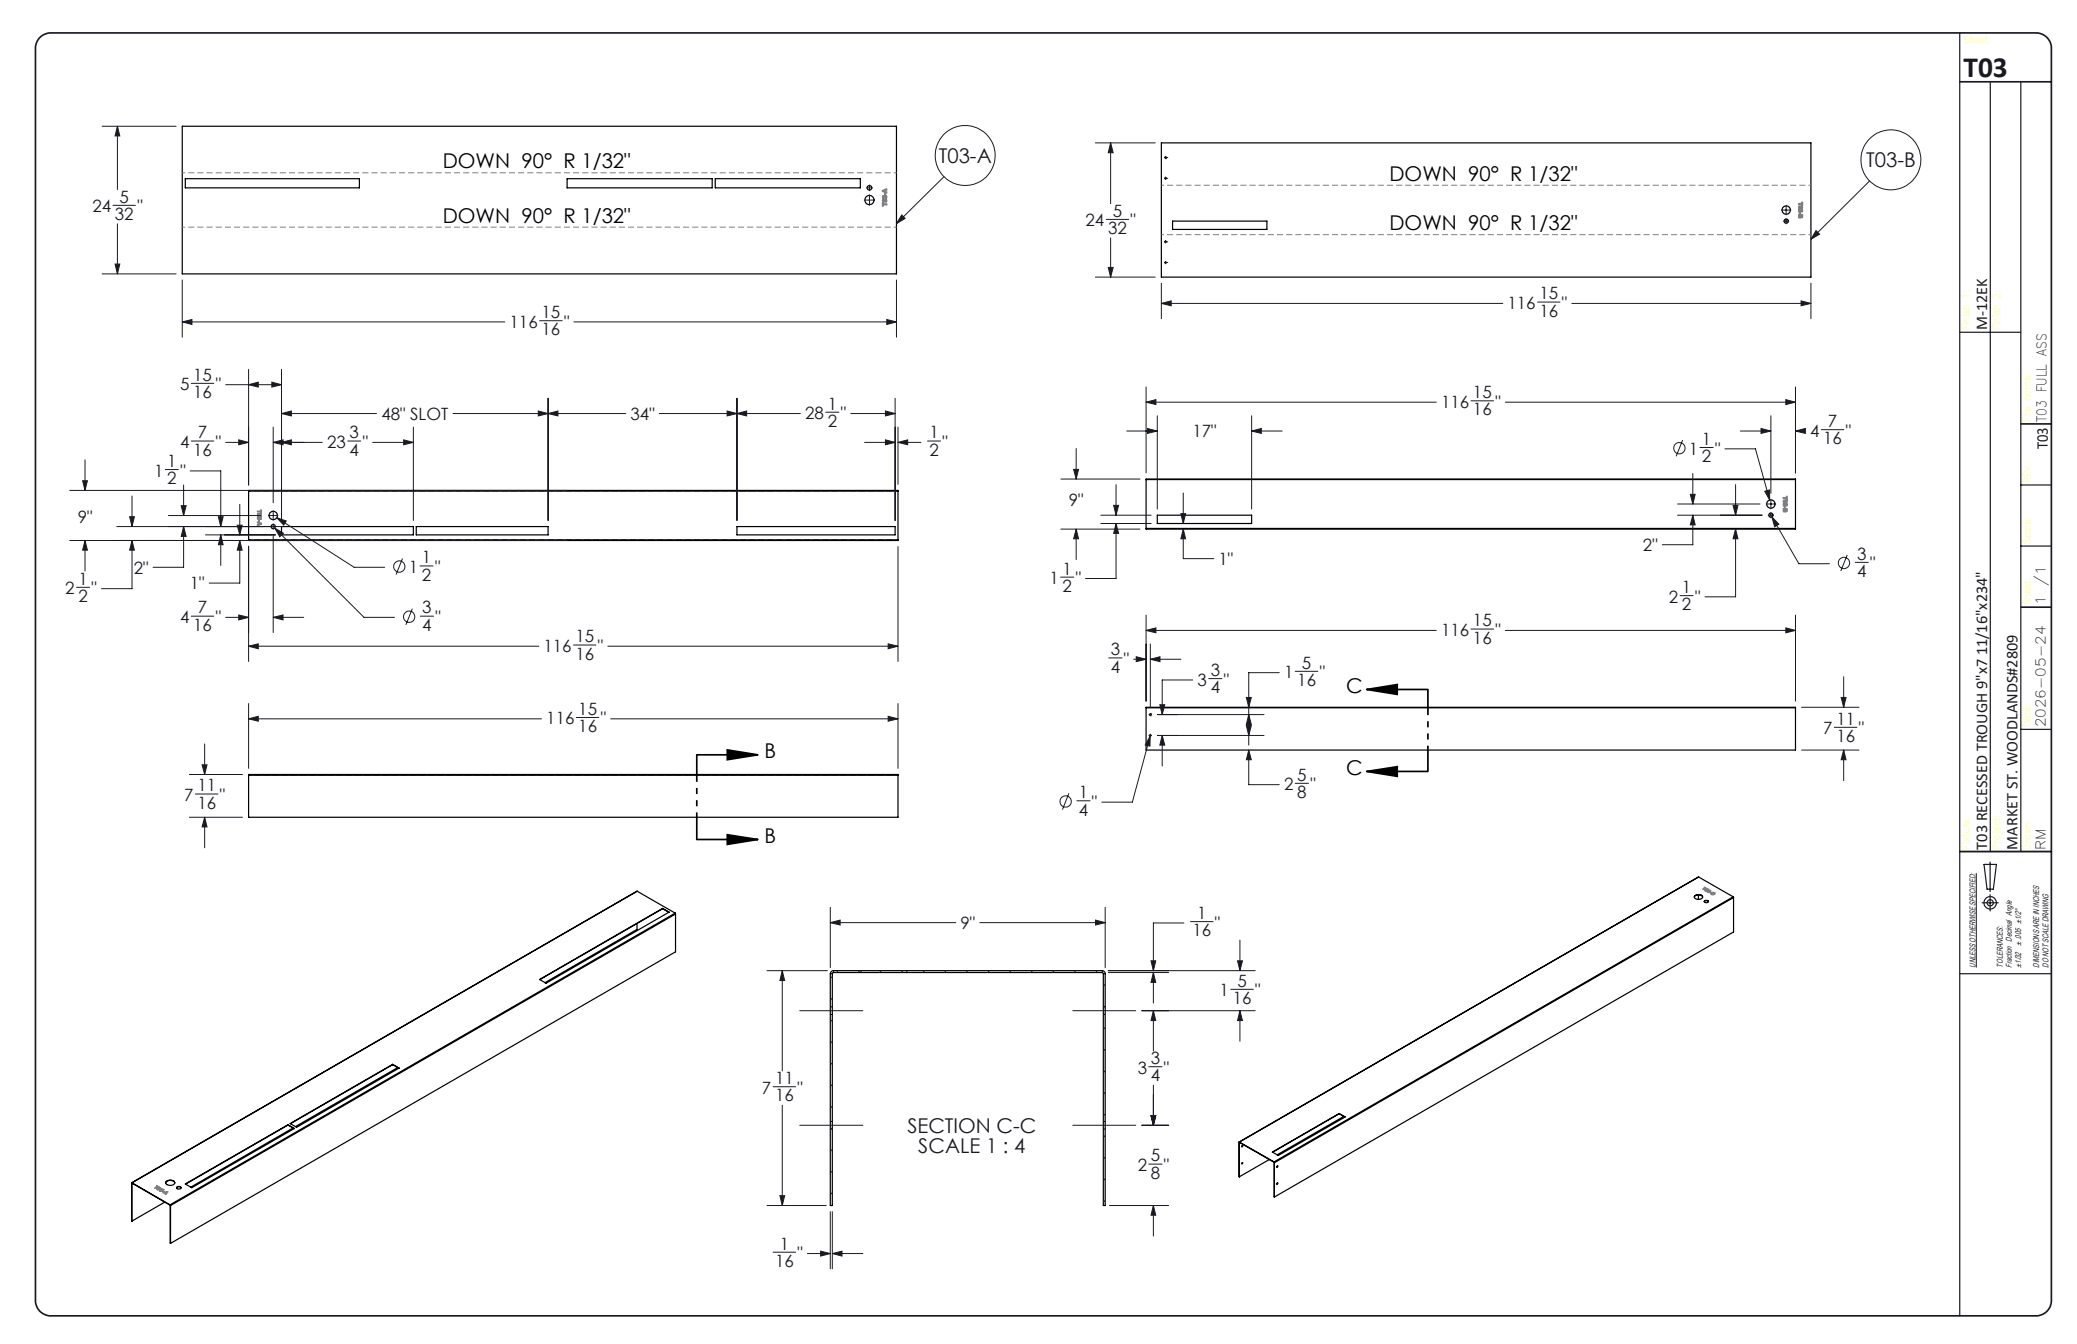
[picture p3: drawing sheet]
<svg xmlns="http://www.w3.org/2000/svg" width="432mm" height="279mm" viewBox="0 0 432 279" stroke-linecap="round" stroke-linejoin="round" font-family="sans-serif">
<g fill="none" stroke="#191924" stroke-width=".21">
<path d="M21.2 26.2h15.4M24.4 26.2l.5 2.1h-1zM24.4 26.2v13.2M180.2 39.1h.3M180.6 39.1h.3M180.8 38.5v.3M180.8 38.9v.3M180.8 39.3v.4M181 39.1h.4M196.3 36.7l-9.9 9.8M227.7 29.7h12.5M230.9 29.7l.5 2.1h-1z"/>
<path d="M230.9 29.7v12.6M242.1 32.7h.1M242.1 37.1h.1M242.2 32.7h.2M242.2 37.1h.2M242.3 33h.1M242.3 32.5h.1M242.3 32.6v.2M242.3 36.8h.1M242.3 37v.2M242.3 37.3h.1M242.6 32.7h.1"/>
<path d="M242.6 37.1h.1M388.7 37.6l-12.2 12.1M21.2 56.9h15.4M23.5 42.7h4.7M23.9 54.9h1l-.5 2zM24.4 46.5v10.4M37.9 58.2v11.9M179.7 41.6h.8M180.6 41.6h.3M180.8 40.5v.8M180.8 41.5v.2M180.8 41.8v.9"/>
<path d="M181 41.6h.8M186.4 58.2v11.9M187.5 44.7l.7 .7-1.8 1.1zM227.7 57.6h12.5M230 45.6h4.7M230.4 55.6h1l-.5 2zM230.9 49.5v8.1M241.4 58.9v7.4M242.1 54.6h.1M242.1 50.3h.1M242.2 54.6h.2M242.2 50.3h.2"/>
<path d="M242.3 50h.1M242.3 50.1v.3M242.3 50.5h.1M242.3 54.3v.1M242.3 54.5v.2M242.3 54.8v.1M242.6 54.6h.1M242.6 50.3h.1M370.3 43.7h.8M370.8 46h.3M371.2 46h.3M371.2 43.7h.3"/>
<path d="M371.3 42.7v.7M371.3 43.5v.3M371.3 43.9v.8M371.3 45.4v.4M371.3 45.9v.2M371.3 46.2v.3M371.6 46h.3M371.6 43.7h.7M376.5 58.9v7.4M377.5 47.9l.8 .8-1.8 1zM37.9 66.9l2-.5v1.1zM37.9 66.9h67.1"/>
<path d="M39.8 79.7h4.6M46.9 80h11.6M51.7 80l2-.6v1.1zM51.7 76.8v24M56.5 79.4l2 .6-2 .5zM58.5 76.8v31.4M112.2 66.7h4.7M119.3 66.9h67.1M184.4 66.4l2 .5-2 .6zM241.4 63.1l2.1-.6v1.1zM241.4 63.1h71M319.7 62.8h4.6"/>
<path d="M326.8 63.1h49.7M374.4 62.5l2.1 .6-2.1 .5zM17.2 99.9h1l-.5 2.1zM17.7 95.6v6.4M34.4 97.6h2.7M39.5 97.9h6.4v11.6M39.8 91.7h4.6M46.9 92h4.8M49.6 91.4l2.1 .6-2.1 .5zM56.8 92l2-.6v1.1zM56.8 92h10.2M56.8 88.8v15.7"/>
<path d="M58.5 92l2.1-.6v1.1zM58.5 86l2.1-.6v1.1zM58.5 86h19.8M72.3 91.7h2.7M77.5 92h8.4M83.9 91.4l2 .6-2 .5zM85.9 88.8v19.4M94.2 86h35.9M111.9 85.4l2 .6-2 .5zM113.9 86l2.1-.6v1.1zM113.9 82.8v25.4M137.1 86h29.3"/>
<path d="M151.2 85.4l2 .6-2 .5zM153.2 86l2-.6v1.1zM153.2 82.8v25.4M171.7 85.7h2.7M176.9 86h9.2M179.7 92h6.4M184.1 85.4l2 .6-2 .5zM184.1 91.4l2 .6-2 .5zM186.1 82.8v25.4M186.7 92l2-.6v1.1zM186.7 88.8v11.9M186.7 92h4.8"/>
<path d="M192.8 91.7h2.7M220.6 99.6h16.4M223.2 97.6h1l-.5 2zM223.7 93.2v6.4M234.2 89.6h6.4M238.3 83.6l2-.5v1zM238.3 80.4v17.9M238.3 83.6h60.3M238.5 89.1l2.1 .5-2.1 .5zM240.6 86.4v19.4M260.2 89.6l2-.5v1zM260.2 86.4v19.4"/>
<path d="M260.2 89.6h6.4M305.8 83.3h4.7M312.9 83.6h60.4M349.8 91.5l-1.3 3.4M351.9 98.4v6.4M353.4 93h2.8M358.6 93.3h6.3l3 10.7M361.8 89.6h6.4M366.1 89.1l2.1 .5-2.1 .5zM368.2 86.4v16.2M371.3 83.1l2 .5-2 .5zM373.3 89.6l2-.5v1z"/>
<path d="M373.3 80.4v17.9M373.3 89.6h2M378.6 89.3h4.7M14.5 102h103.4M14.5 112.4h103.4M17.7 112.4l.5 2h-1zM17.7 112.4v6.3M24.3 109.5h34.5M27 107.4h.9l-.5 2.1zM27.4 112.4l.5 2h-.9zM27.4 112.4v10h-6.3M27.4 103.1v6.4"/>
<path d="M35 107.2h19.2M37.7 105.1h1l-.5 2.1zM38.2 109.5l.5 2h-1zM38.2 109.5v8.4h-6.4M38.2 100.8v6.4M42.7 111.2h14.6M45.4 107.4h1l-.5 2.1zM45.9 111.2l.5 2h-1zM45.9 111.2v6.3M49.3 109.2h1l-.5 2zM49.8 112.4l.5 2h-1zM49.8 112.4v8.8h-6.3"/>
<path d="M49.8 104.8v6.4M51.7 113.5v24M55.8 107.2h.8M56.7 107.2h.2M56.8 106.2v.7M56.8 107v.3M56.8 107.4v.7M56.8 108.9v.3M56.8 109.4v.2M56.8 109.7v.3M56.8 111.5v20M57 107.2h.8"/>
<path d="M57.1 109.8l1.8 1-.7 .8zM57.1 109.8l18.6 18.5h6.3M57.5 107.6l2 .7-.5 .8zM57.5 107.6l16.1 10.3h6.4M83.7 116.1l-1.4 3.4M87.3 117.7h2.7M186.7 113.6v23.9M220.5 120h2.7M220.6 110h16.4M223.7 110l.5 2h-1zM223.7 110v6.3M228.8 108.8h10.5"/>
<path d="M228.8 107.1h10.5M231.5 105.1h1.1l-.6 2zM232 108.8l.6 2.1h-1.1zM232 108.8v11.5h-6.3M232 100.8v6.3M245.5 106.8h1l-.5 2zM246 110l.5 2h-1zM246 110v6.1h6.3M246 102.5v6.3M348.8 107.1h17.5M348.8 104.8h17.1M351.4 102.8h1l-.5 2z"/>
<path d="M351.9 107.1l.5 2h-1zM351.9 107.1v6.1h-6.3M360.3 105.1h1l-.5 2zM360.8 110l.5 2h-1zM360.8 110v14.1h-6.3M360.8 100.8v6.3M366.9 102.1l1-.3v2.2zM367.2 104.8h.7M367.6 107.1h.3M368.1 107.1h.2M368.1 104.8h.2M368.2 103.8v.8"/>
<path d="M368.2 104.7v.2M368.2 105v.8M368.2 106.5v.4M368.2 107v.2M368.2 107.3v.3M368.4 107.5l1.4 1.5-.9 .5zM368.4 107.1h.3M368.4 104.8h.7M368.4 107.5l5.6 9.7h6.3M384 115.4l-1.3 3.3M385.7 116.9h2.7M15.9 122.1h2.7"/>
<path d="M39.8 128.1h4.6M46.9 128.3h4.8M49.6 127.8l2.1 .5-2.1 .6zM51.7 134.3l2-.5v1.1zM51.7 134.3h60.3M56.8 128.3l2-.5v1.1zM56.8 128.3h6.3M85.7 126.5l-1.3 3.4M87.4 128.1h2.7M119.2 134.1h4.7M126.4 134.3h60.3M184.6 133.8l2.1 .5-2.1 .6z"/>
<path d="M230.5 136.8h2.8M235.7 137.1h2.6M236.2 136.5l2.1 .6-2.1 .4zM238.3 131.1l2-.6v1.1zM238.3 127.9v17.9M238.3 131.1h60.3M239.1 137.1l2.1-.6v1zM239.1 133.9v13.1M239.1 137.1h6.4M266 139.8h-6.4v15.1M269.3 139.6h4.7M305.8 130.8h4.7"/>
<path d="M312.9 131.1h60.4M349.3 123.8h2.7M371.3 130.5l2 .6-2 .5zM373.3 127.9v17.9M42 159h1l-.5 2zM42.5 154.7v6.3M51.7 149.4l2-.5v1zM51.7 146.3v13.4M51.7 149.4h60.9M119.8 149.2h4.7M127 149.4h59.7M184.6 148.9l2.1 .5-2.1 .5z"/>
<path d="M186.7 146.3v13.4M238.9 152.9h.1M238.9 148.6h.1M239 152.9h.3M239 148.6h.3M239.1 153v2.1l-1-.2zM239.1 153l-3.7 13.8h-6.3M239.1 148.3h.1M239.1 148.8h.1M239.1 148.4v.3M239.1 152.6h.1M239.1 152.8v.2"/>
<path d="M239.1 153.1h.1M239.4 152.9h.1M239.4 148.6h.1M240.7 152.9h22.1M240.7 148.6h22.1M241.1 146.5h1l-.5 2.1zM241.6 152.9l.5 2h-1zM241.6 152.9v6.3M248 141.4h-6.4v7.2M251.3 141.1h2.7M259.1 145h1l-.5 2zM259.1 150.8h1l-.5 2.1z"/>
<path d="M259.6 148.6l.5 2h-1zM259.6 155.9l.5 2h-1zM259.6 155.9v7.2h6.4M374.5 155.9h12M374.5 147h12M381.4 151.2h4.6M382.8 145h1l-.5 2zM383.3 155.9l.5 2h-1zM383.3 140.7v6.3M383.3 155.9v6.4M39.4 169.9h11M39.4 161h11"/>
<path d="M40.6 165.1h4.7M42.5 169.9l.5 2h-1zM42.5 169.9v6.3M222.2 164.9l-1.3 3.4M223.9 166.5h2.7M269.3 162.8h2.7M172.6 191.8l2.1-.5v1zM172.6 188.6v12.6M172.6 191.8h26.1M203.7 191.8h26.1M227.8 191.3l2 .5-2 .5zM229.8 188.6v12.6"/>
<path d="M239.3 199.7h1l-.5 2.1zM246.1 191.9h-6.3v9.9M247.5 191.6h4.7M257.3 199.7h1l-.5 2.1zM257.8 195.4v6.4M410.9 181.5v19.6M159.5 201.8h12.5M162.6 201.8l.5 2h-1zM162.6 201.8v20.8M166.3 210.1h13.1M173 203l-.4 .4M173 207.5l-.4 .4"/>
<path d="M173 212l-.4 .4M173 216.5l-.4 .4M174.3 201.8l-.4 .4M178.8 201.8l-.4 .4M183.2 201.8l-.4 .4M187.7 201.8l-.4 .4M192.2 201.8l-.4 .4M196.7 201.8l-.4 .4M201.2 201.8l-.4 .4M205.7 201.8l-.4 .4M210.2 201.8l-.4 .4M214.7 201.8l-.4 .4"/>
<path d="M219.2 201.8l-.4 .4M223 210.1h13.1M223.7 201.8l-.4 .4M228.1 201.8l-.3 .4M229.8 204.6l-.4 .4M229.8 209.1l-.4 .4M229.8 213.6l-.4 .4M229.8 218.1l-.4 .4M230.4 201.8h30.5M230.4 202.2h12.6M237.4 210.1h23.5M239.8 210.1l.5 2.1h-1z"/>
<path d="M239.8 202.2l.5 2h-1zM239.8 202.2v6.3M239.8 210.1v8.4M255.9 205.7h4.7M257.8 210.1l.5 2.1h-1zM257.8 210.1v6.4M160.7 225.9h4.7M162.6 229.8v20.8M166.3 233.9h13.1M173 221l-.4 .4M173 225.5l-.4 .4M173 230l-.4 .4"/>
<path d="M173 234.5l-.4 .3M173 238.9l-.4 .5M223 233.9h13.1M229.8 222.6l-.4 .4M229.8 227.1l-.4 .4M229.8 231.6l-.4 .4M229.8 236.1l-.4 .4M237.4 233.9h5.6M238.8 221.8h2.8M239.3 231.9h1l-.5 2zM239.8 225.6v8.3M159.5 250.6h12.3"/>
<path d="M162.1 248.6h1l-.5 2zM172.6 251.9v11.9M173 243.5l-.4 .3M173 247.9l-.4 .4M173 251.9v11.9M229.8 240.6l-.4 .3M229.8 245l-.4 .5M229.8 249.6l-.4 .3M230.6 250.6h12.4M238.8 242h2.8M239.8 250.6l.5 2h-1zM239.8 250.6v6.4"/>
<path d="M160.7 260.3h4.7M167.9 260.6h4.7M170.6 260.1l2 .5-2 .5zM173 260.6l2-.5v1zM173 260.6h6.4"/>
<circle cx="200.7" cy="32.3" r="6.2"/>
<circle cx="393.1" cy="33.2" r="6.2"/>
<circle cx="349.1" cy="93.2" r="1.18"/>
<circle cx="83" cy="117.8" r="1.18"/>
<circle cx="383.4" cy="117" r="1.17"/>
<circle cx="85.1" cy="128.2" r="1.18"/>
<circle cx="221.5" cy="166.6" r="1.18"/>
</g>
<g fill="none" stroke="#191924" stroke-width=".25">
<path d="M407.4 6.8v266.7M413.8 17v160M420.1 17v160M407.4 69.1h12.7M420.1 113.5h6.4M420.1 100.8h6.4M420.1 151.6h6.4M407.4 177h19.1M412.5 179.7h2.5l-.6 5.2h-1.3zM413.7 179.2v6.1M412.1 187.7h3.3M413.7 186v3.4"/>
<path d="M407.4 202.4h19.1"/>
<circle cx="413.7" cy="187.7" r=".66"/>
<circle cx="413.8" cy="187.7" r="1.29"/>
</g>
<path d="M8.2 7.9a3.3 3.3 0 0 1 2.3-1.1h412.8a3.2 3.2 0 0 1 3.2 3.2v260.4a3.2 3.2 0 0 1-3.2 3.1h-412.8a3.2 3.2 0 0 1-3.1-3.1v-260.4a3.2 3.2 0 0 1 .8-2.1zM407.4 17h19.1M420.1 88.1h6.4M420.1 126.2h6.4M407.4 177h19.1" fill="none" stroke="#191924" stroke-width=".35"/>
<path d="M51.7 102h135M51.7 112.3h135M51.7 161.1h135" fill="none" stroke="#000" stroke-width=".21" stroke-dasharray="1.3 .6" stroke-dashoffset=".8" stroke-linecap="butt"/>
<g fill="none" stroke="#000" stroke-width=".21" stroke-dasharray="1.3 .6" stroke-linecap="butt">
<path d="M56 161v.1M56.4 161v.1M57.2 161.1v-.1M57.7 161.1v-.1M58.5 161.1v-.1M86 161.1v-.1M86.5 161.1v-.1M114 161.1v-.1M153.2 161.1v-.1M186.1 161.1v-.1M172.6 210.9h.4M173 202.4h-.4"/>
<path d="M173 209.3h-.4M173.3 201.8v.4M179 202.2v-.4M188.5 202.2v-.4M229.2 202.2v-.4M229.4 210.9h.4M229.8 202.4h-.4M229.8 209.3h-.4M172.6 234.7h.4M173 233.1h-.4M229.4 234.7h.4M229.8 233.1h-.4"/>
</g>
<g fill="none" stroke="#000" stroke-width=".25">
<path d="M37.9 26.2h148.5v30.7h-148.5zM38.5 37.1h36.2v2h-36.2zM117.9 37.1h30.2v2h-30.2zM148.7 37.1h30.2v2h-30.2zM241.4 29.7h135.1v27.9h-135.1zM243.8 46h19.6v1.7h-19.6zM238.3 99.7v-.1h135v.1M238.3 99.7v10.2M238.3 99.7h135M373.3 99.7v10.2M51.7 102.1v-.1h135v.1M51.7 112.3v.1h135v-.1"/>
<path d="M51.7 102.1v10.2M51.7 102.1h135M51.7 112.3h135M58.5 109.5h27.4v1.7h-27.4zM86.5 109.5h27.4v1.7h-27.4zM153.2 109.5h32.9v1.7h-32.9zM186.7 102.1v10.2M238.3 109.9v.1h135v-.1M238.3 109.9h135M240.6 107.1h19.6v1.7h-19.6zM238.3 147.1v-.1h135v.1M238.3 147.1h135"/>
<path d="M238.3 147.1v8.8h135v-8.8M51.7 161.1v-.1h135v.1M51.7 161.1v8.8h135v-8.8M51.7 161.1h135M132.4 192v1.2l-19.1 11.1M132.5 185.3l-105.1 60.6M132.5 185.3l7.9 4.5M137.8 188.8v.1M137.8 188.9l-25.6 14.8M137.8 188.9l1.3 .8M140.4 189.8v.2M140.4 189.8l-105.1 60.7"/>
<path d="M140.4 190l-104.9 60.6M140.4 190v7.9l-104.9 60.6M352.2 186.5a1 1 0 0 1 1.8 0M352.3 186.3a1.09 1.09 0 0 1 1.7 .2 .99 .99 0 0 1-1.8-.1zM353.1 182.3h.1M353.1 182.3l-95.5 55.1M353.1 186v1M353.1 182.3l-95.4 55.1M353.1 182.3l7.2 4.1M354.3 187.4l.3-.2 .6 .2M354.4 187.3a.41 .41 0 0 1 .4-.2 .41 .41 0 0 1 .3 .4 .41 .41 0 0 1-.5 .2 .41 .41 0 0 1-.2-.4zM360.3 186.4l.1 .2"/>
<path d="M360.3 186.4l-95.4 55.1M360.4 186.6l-95.5 55.1M360.4 186.6v7.1l-95.5 55.1M112.2 203.6l25.6-14.8 1.3 .8-25.6 14.8zM172.8 202l.3-.2h56a.6 .6 0 0 1 .7 .6v48.2h-.4v-48.2l-.2-.2h-56.1l-.1 .2v48.2h-.4v-48.2zM59.9 233.8v.1M59.9 233.9l-21.3 12.3M59.9 233.9l1.2 .7M60.3 233.6l21.3-12.3 1.4 .7-21.3 12.4zM60.9 234.5l-21.2 12.3M81.6 221.3l-21.2 12.3M81.6 221.3h.1"/>
<path d="M81.6 221.3l1.3 .8M82.7 221.9l-21.3 12.3M257.6 237.5h.1M257.6 237.5v7.2M257.7 237.4l-.1 .1M257.7 237.4l7.2 4.1M257.7 237.5l7.2 4.1M257.7 237.4v.1M258.3 238.2l-.1 .2M264.5 239.5l13.9-8 1.2 .7-13.9 8zM278.4 231.5h.1M278.4 231.5l-13.8 8"/>
<path d="M278.4 231.5l1.2 .7M279.4 232.1l-13.9 8M27.4 246h.1M27.4 253.8v.1M27.4 246v7.9M27.4 245.9v.1M27.4 246l7.9 4.5M27.4 245.9l7.9 4.6M34.3 249.9l-6.9 4M34.4 245.9a1.12 1.12 0 0 1 1.9 0M34.5 245.7a1.15 1.15 0 0 1 1.8 .2 1.1 1.1 0 0 1-1.9 0zM35.3 250.5l.1 .1"/>
<path d="M35.3 250.5l.2 .1M35.3 250.5h.1M35.4 250.6h.1M35.4 250.6l.1 7.9M35.5 250.6v7.9M36.7 246.9l.4-.2 .5 .2M36.8 246.8a.47 .47 0 0 1 .5-.2 .47 .47 0 0 1 .3 .4 .47 .47 0 0 1-.5 .2 .47 .47 0 0 1-.3-.4zM38.5 246.1l21.4-12.3 1.3 .8-21.3 12.3zM258.3 241.7v.2h-.1zM258.3 241.7l-.1 .2M263.9 241.1l-6.3 3.6M264.9 241.5v.2"/>
<path d="M264.9 241.6v.1M264.9 241.5v.1M264.9 241.7h.1M264.9 241.7v7.1M264.9 248.8h.1M265.6 242.4l-.1 .2M265.6 245.9l-.1 .2"/>
<circle cx="180.7" cy="39" r=".48"/>
<circle cx="242.3" cy="37.1" r=".14"/>
<circle cx="242.3" cy="32.8" r=".14"/>
<circle cx="180.8" cy="41.6" r=".96"/>
<circle cx="242.3" cy="54.6" r=".14"/>
<circle cx="242.3" cy="50.3" r=".14"/>
<circle cx="371.3" cy="43.7" r=".87"/>
<circle cx="371.3" cy="46" r=".44"/>
<circle cx="56.8" cy="107.2" r=".86"/>
<circle cx="56.8" cy="109.5" r=".43"/>
<circle cx="368.1" cy="104.8" r=".86"/>
<circle cx="368.2" cy="107.1" r=".43"/>
<circle cx="239.1" cy="152.9" r=".14"/>
<circle cx="239.2" cy="148.6" r=".15"/>
<circle cx="258.2" cy="238.3" r=".12"/>
<circle cx="265.5" cy="246" r=".12"/>
<circle cx="265.5" cy="242.5" r=".13"/>
</g>
<path d="M144.9 156.9h12.7M151.2 155.9l6.4 1-6.4 1zM284.1 143.3l6.4-1v2.1zM284.1 143.3h12.7M144.9 174.5h12.7M151.2 173.5l6.4 1-6.4 1zM284.1 160.4l6.4-1v2zM284.1 160.4h12.7" fill="none" stroke="#000" stroke-width=".35"/>
<g fill="none" stroke="#808080" stroke-width=".25">
<path d="M183.5 39.6l.8-.3-.2 .6 .3 .2-.9-.3zM183.7 39.7l.3-.1v.2zM183.5 42.1h.1v.3h.7l.1 .1-.8 .1v.2l-.1 .1zM183.5 41.6l.6-.2 .3 .2v.2l-.3 .2h-.4l-.2-.2zM183.6 40.7l.3 .1 .1-.2 .3 .1 .1 .4-.2 .2-.2-.2a.16 .16 0 0 0 .2-.1 .16 .16 0 0 0-.2-.2l-.1 .3-.2-.2-.1 .1 .2 .2h-.2l-.2-.2zM183.6 41.6h.5l.1 .2h-.4zM183.9 40.2h.2l-.1 .4zM373.9 42.4l.7-.1v-.2h.1l.1 .6zM373.9 44.6h.8v.6l-.7 .1zM374 42.9l.5-.1 .3 .3-.2 .3h-.4l-.3-.2zM374 43.5h.2l-.1 .3a.17 .17 0 0 0 .2 .1 .17 .17 0 0 0 0-.3l.3 .3-.1-.3a.22 .22 0 0 1 .2 .3 .22 .22 0 0 1-.3 .1l-.2 .1-.2-.1zM374.1 43.1l.2-.1a.16 .16 0 0 1 .2 0 .16 .16 0 0 1 0 .2z"/>
<path d="M374.1 44.8h.2v.3l-.2-.1zM374.2 44.1l.1 .4-.1-.1zM374.4 44.8h.2l-.1 .3zM53.5 106.3h.7v-.3h.1v.7h-.1v-.3h-.6zM53.5 108.5l.8 .3v.2l-.7 .3 .1-.6zM53.6 106.9l.6-.1 .1 .4-.6 .2-.2-.2zM53.6 107.5h.2l-.2 .2 .1 .1h.2v-.2l.3 .2-.1-.3 .2 .2a.23 .23 0 0 1-.1 .3 .23 .23 0 0 1-.3-.1 .26 .26 0 0 1-.4 0 .26 .26 0 0 1 .1-.4zM53.7 107l.2-.1a.19 .19 0 0 1 .2 .1 .19 .19 0 0 1 0 .2 .19 .19 0 0 1-.3 0zM53.8 108.1l.1 .1v.2zM53.9 108.8l.3 .1-.3 .1zM370.7 105.8l.8-.1v.4a.21 .21 0 0 1-.1 .3 .21 .21 0 0 1-.2-.1l-.1 .1-.3-.1zM370.8 103.4h.6v-.2h.1v.7h-.1v-.3h-.6z"/>
<path d="M370.8 104.7l.2-.1-.2 .3 .1 .1h.2v-.2l.3 .2-.1-.4 .2 .4a.21 .21 0 0 1-.1 .2 .21 .21 0 0 1-.2-.1l-.1 .1-.3-.1zM370.8 104h.5a.33 .33 0 0 1 .2 .5 .33 .33 0 0 1-.6 0l-.2-.1zM370.9 104.2l.2-.1a.17 .17 0 0 1 .3 0 .18 .18 0 0 1-.2 .3l-.3-.1zM370.9 105.9h.2v.3h-.2zM371 105.3l.1 .3zM371.2 105.9h.2v.3zM354.3 184.5l.5 .2h-.2l-.6 .2v-.1l.4-.2zM354.5 185l.4-.2a.16 .16 0 0 1 .3 .1 .16 .16 0 0 1-.1 .2l-.5 .1zM354.6 185l.4-.1-.2 .2h-.2zM354.9 185.3l.4 .1-.1-.2h.3l-.2-.1 .4 .1-.3 .3h-.4zM355.5 185.5l.2 .1zM355.6 185.8l.5-.3 .5 .2-.4 .3z"/>
<path d="M355.8 185.8l.4 .1zM356.1 185.7h.3zM32.5 246.5l.6 .3-.3-.1-.6 .3 .5-.3zM32.7 247.1l.5-.2a.25 .25 0 0 1 .3 .2 .25 .25 0 0 1-.4 .2h-.4zM32.9 247.1l.4-.1-.3 .3-.2-.1zM33.2 247.4h.1l.1 .2 .2-.1-.1-.1 .4-.1-.3-.1 .4 .2-.4 .3-.4-.1zM33.8 247.6l.3 .2zM33.9 247.9l1-.1-.4 .5-.3-.3zM34.4 247.9l.3-.1-.2 .2z"/>
</g>
<path d="M144.9 156.9v17.6" fill="none" stroke="#000" stroke-width=".35" stroke-dasharray="6.3 1.3 1.3 1.3 1.3 1.3" stroke-dashoffset=".7" stroke-linecap="butt"/>
<path d="M296.9 143.3v17.1" fill="none" stroke="#000" stroke-width=".35" stroke-dasharray="6.3 1.3 1.3 1.3 1.3 1.3" stroke-dashoffset="1" stroke-linecap="butt"/>
<path d="M37.9 35.9h148.5M186.4 47.2h-148.5" fill="none" stroke="#808080" stroke-width=".21" stroke-dasharray="1.3 .6" stroke-dashoffset=".7" stroke-linecap="butt"/>
<path d="M241.5 38.5h135M376.5 48.8h-135" fill="none" stroke="#808080" stroke-width=".21" stroke-dasharray="1.3 .6" stroke-dashoffset=".8" stroke-linecap="butt"/>
<path d="M151.2 155.9l6.4 1-6.4 1zM151.2 173.5l6.4 1-6.4 1zM284.1 143.3l6.4-1v2.1zM284.1 160.4l6.4-1v2z" fill="#000"/>
<g fill="#191924">
<path d="M42.5 169.9l.5 2h-1zM42 159h1l-.5 2zM51.7 149.4l2-.5v1zM184.6 148.9l2.1 .5-2.1 .5zM17.2 99.9h1l-.5 2.1zM17.7 112.4l.5 2h-1zM184.6 133.8l2.1 .5-2.1 .6zM51.7 134.3l2-.5v1.1zM58.5 92l2.1-.6v1.1zM83.9 91.4l2 .6-2 .5zM45.4 107.4h1l-.5 2.1zM45.9 111.2l.5 2h-1zM56.5 79.4l2 .6-2 .5zM51.7 80l2-.6v1.1zM56.8 128.3l2-.5v1.1zM49.6 127.8l2.1 .5-2.1 .6zM27 107.4h.9l-.5 2.1zM27.4 112.4l.5 2h-.9zM56.8 92l2-.6v1.1zM49.6 91.4l2.1 .6-2.1 .5zM37.7 105.1h1l-.5 2.1zM38.2 109.5l.5 2h-1zM49.3 109.2h1l-.5 2zM49.8 112.4l.5 2h-1zM57.5 107.6l1.5 1.5 .5-.8zM57.1 109.8l1.1 1.8 .7-.8zM58.5 86l2.1-.6v1.1zM111.9 85.4l2 .6-2 .5zM184.1 85.4l2 .6-2 .5zM153.2 86l2-.6v1.1zM184.1 91.4l2 .6-2 .5zM186.7 92l2-.6v1.1zM151.2 85.4l2 .6-2 .5zM113.9 86l2.1-.6v1.1zM371.3 83.1l2 .5-2 .5zM238.3 83.6l2-.5v1zM238.5 89.1l2.1 .5-2.1 .5zM260.2 89.6l2-.5v1zM232 108.8l.6 2.1h-1.1zM231.5 105.1h1.1l-.6 2zM245.5 106.8h1l-.5 2zM246 110l.5 2h-1zM223.7 110l.5 2h-1zM223.2 97.6h1l-.5 2zM351.4 102.8h1l-.5 2zM351.9 107.1l.5 2h-1zM360.3 105.1h1l-.5 2zM360.8 110l.5 2h-1zM366.1 89.1l2.1 .5-2.1 .5zM373.3 89.6l2-.5v1zM366.9 102.1l1 1.9v-2.2zM368.4 107.5l.5 2 .9-.5zM239.8 210.1l.5 2.1h-1zM239.3 231.9h1l-.5 2zM257.8 210.1l.5 2.1h-1zM257.3 199.7h1l-.5 2.1zM239.3 231.9h1l-.5 2zM239.8 250.6l.5 2h-1zM239.8 202.2l.5 2h-1zM239.3 199.7h1l-.5 2.1zM172.6 191.8l2.1-.5v1zM227.8 191.3l2 .5-2 .5zM162.6 201.8l.5 2h-1zM162.1 248.6h1l-.5 2zM173 260.6l2-.5v1zM170.6 260.1l2 .5-2 .5z"/>
<path d="M239.1 153l-1 1.9 1 .2zM241.1 146.5h1l-.5 2.1zM241.6 152.9l.5 2h-1zM259.6 148.6l.5 2h-1zM259.1 145h1l-.5 2zM239.1 137.1l2.1-.6v1zM236.2 136.5l2.1 .6-2.1 .4zM259.1 150.8h1l-.5 2.1zM259.6 155.9l.5 2h-1zM383.3 155.9l.5 2h-1zM382.8 145h1l-.5 2zM371.3 130.5l2 .6-2 .5zM238.3 131.1l2-.6v1.1z"/>
<path d="M187.5 44.7l.7 .7-1.8 1.1zM377.5 47.9l.8 .8-1.8 1z"/>
<path d="M23.9 54.9h1l-.5 2zM24.4 26.2l.5 2.1h-1zM184.4 66.4l2 .5-2 .6zM37.9 66.9l2-.5v1.1zM374.4 62.5l2.1 .6-2.1 .5zM241.4 63.1l2.1-.6v1.1zM230.9 29.7l.5 2.1h-1zM230.4 55.6h1l-.5 2z"/>
</g>
<text font-size="6.1" fill="#191924" x="408.2" y="16.1">T03</text>
<g font-size="4.2">
<text x="92" y="35">DOWN 90° R 1/32&quot;</text>
<text x="288.9" y="37.6">DOWN 90° R 1/32&quot;</text>
<text x="92" y="46.3">DOWN 90° R 1/32&quot;</text>
<text x="288.9" y="47.8">DOWN 90° R 1/32&quot;</text>
<text x="279.9" y="144">C</text>
<text x="158.9" y="157.6">B</text>
<text x="279.9" y="161">C</text>
<text x="158.9" y="175.2">B</text>
</g>
<g font-size="4.2" fill="#191924">
<text x="195.2" y="33.9">T03-A</text>
<text x="388" y="34.8">T03-B</text>
<text x="188.6" y="235.6">SECTION C-C</text>
<text x="190.9" y="239.8">SCALE 1 : 4</text>
</g>
<g font-size="3.5" fill="#191924">
<text x="19.2" y="44.1">24</text>
<text x="23.9" y="45.7">32</text>
<text x="24.9" y="42.1">5</text>
<text x="28.6" y="44.1">&quot;</text>
<text x="225.7" y="47.1">24</text>
<text x="231.3" y="45.1">5</text>
<text x="235.1" y="47.1">&quot;</text>
<text x="230.4" y="48.7">32</text>
<text x="313.4" y="64.2">116</text>
<text x="320" y="62.2">15</text>
<text x="320" y="65.9">16</text>
<text x="324.7" y="64.2">&quot;</text>
<text x="105.9" y="68.1">116</text>
<text x="112.6" y="66.1">15</text>
<text x="112.6" y="69.7">16</text>
<text x="117.3" y="68.1">&quot;</text>
<text x="37.4" y="81.1">5</text>
<text x="40.2" y="79.1">15</text>
<text x="40.2" y="82.7">16</text>
<text x="44.9" y="81.1">&quot;</text>
<text x="306.2" y="82.8">15</text>
<text x="79.3" y="87.3">48&quot; SLOT</text>
<text x="131.1" y="87.3">34&quot;</text>
<text x="167.4" y="87.1">28</text>
<text x="172.1" y="85.1">1</text>
<text x="172.1" y="88.7">2</text>
<text x="174.8" y="87.1">&quot;</text>
<text x="299.6" y="84.8">116</text>
<text x="306.2" y="86.4">16</text>
<text x="310.9" y="84.8">&quot;</text>
<text x="380" y="88.8">7</text>
<text x="37.4" y="93.1">4</text>
<text x="40.2" y="94.7">16</text>
<text x="41.2" y="91.1">7</text>
<text x="44.9" y="93.1">&quot;</text>
<text x="68" y="93.1">23</text>
<text x="72.7" y="91.1">3</text>
<text x="72.7" y="94.7">4</text>
<text x="75.4" y="93.1">&quot;</text>
<text x="193.2" y="91.1">1</text>
<text x="193.2" y="94.7">2</text>
<text x="196" y="93.1">&quot;</text>
<text x="247.9" y="90.9">17&quot;</text>
<text x="351.1" y="94.5">1</text>
<text x="353.8" y="92.5">1</text>
<text x="356.6" y="94.5">&quot;</text>
<text x="376.3" y="90.8">4</text>
<text x="379" y="92.4">16</text>
<text x="383.7" y="90.8">&quot;</text>
<text x="32" y="99.1">1</text>
<text x="34.8" y="97.1">1</text>
<text x="34.8" y="100.7">2</text>
<text x="37.5" y="99.1">&quot;</text>
<text x="353.8" y="96.1">2</text>
<text x="222.2" y="105.2">9&quot;</text>
<text x="16.2" y="108.7">9&quot;</text>
<text x="27.8" y="119.2">2&quot;</text>
<text x="85" y="119.1">1</text>
<text x="87.7" y="117.1">1</text>
<text x="90.4" y="119.1">&quot;</text>
<text x="220.9" y="119.4">1</text>
<text x="253.3" y="117.4">1&quot;</text>
<text x="341.6" y="114.6">2&quot;</text>
<text x="386.1" y="116.4">3</text>
<text x="386.1" y="120">4</text>
<text x="388.8" y="118.4">&quot;</text>
<text x="13.6" y="123.6">2</text>
<text x="16.3" y="121.6">1</text>
<text x="16.3" y="125.2">2</text>
<text x="19" y="123.6">&quot;</text>
<text x="39.5" y="122.5">1&quot;</text>
<text x="87.7" y="120.7">2</text>
<text x="218.2" y="121.4">1</text>
<text x="220.9" y="123">2</text>
<text x="223.6" y="121.4">&quot;</text>
<text x="346.9" y="125.3">2</text>
<text x="349.7" y="123.3">1</text>
<text x="352.4" y="125.3">&quot;</text>
<text x="37.4" y="129.5">4</text>
<text x="40.2" y="131.1">16</text>
<text x="41.2" y="127.5">7</text>
<text x="44.9" y="129.5">&quot;</text>
<text x="87.8" y="127.5">3</text>
<text x="87.8" y="131.1">4</text>
<text x="90.5" y="129.5">&quot;</text>
<text x="306.2" y="130.2">15</text>
<text x="349.7" y="126.9">2</text>
<text x="113" y="135.5">116</text>
<text x="119.6" y="133.5">15</text>
<text x="119.6" y="137.1">16</text>
<text x="124.3" y="135.5">&quot;</text>
<text x="230.9" y="136.2">3</text>
<text x="299.6" y="132.2">116</text>
<text x="306.2" y="133.8">16</text>
<text x="310.9" y="132.2">&quot;</text>
<text x="230.9" y="139.8">4</text>
<text x="233.6" y="138.2">&quot;</text>
<text x="249" y="142.5">3</text>
<text x="251.7" y="140.5">3</text>
<text x="254.4" y="142.5">&quot;</text>
<text x="267" y="141">1</text>
<text x="269.7" y="142.6">16</text>
<text x="270.7" y="139">5</text>
<text x="274.4" y="141">&quot;</text>
<text x="120.2" y="148.6">15</text>
<text x="251.7" y="144.1">4</text>
<text x="113.6" y="150.6">116</text>
<text x="120.2" y="152.2">16</text>
<text x="124.9" y="150.6">&quot;</text>
<text x="379" y="152.7">7</text>
<text x="381.8" y="150.7">11</text>
<text x="381.8" y="154.3">16</text>
<text x="386.5" y="152.7">&quot;</text>
<text x="38.3" y="166.5">7</text>
<text x="41" y="164.5">11</text>
<text x="45.7" y="166.5">&quot;</text>
<text x="224.3" y="165.9">1</text>
<text x="227" y="167.9">&quot;</text>
<text x="267" y="164.3">2</text>
<text x="269.7" y="162.3">5</text>
<text x="269.7" y="165.9">8</text>
<text x="272.4" y="164.3">&quot;</text>
<text x="41" y="168.1">16</text>
<text x="224.3" y="169.5">4</text>
<text x="248.9" y="191">1</text>
<text x="199.7" y="193.1">9&quot;</text>
<text x="247.9" y="194.7">16</text>
<text x="252.6" y="193">&quot;</text>
<text x="253.5" y="207.1">1</text>
<text x="256.3" y="208.7">16</text>
<text x="257.3" y="205.1">5</text>
<text x="261" y="207.1">&quot;</text>
<text x="239.3" y="221.2">3</text>
<text x="158.4" y="227.4">7</text>
<text x="161.1" y="225.4">11</text>
<text x="165.8" y="227.4">&quot;</text>
<text x="236.5" y="223.2">3</text>
<text x="239.3" y="224.8">4</text>
<text x="242" y="223.2">&quot;</text>
<text x="161.1" y="229">16</text>
<text x="236.5" y="243.4">2</text>
<text x="239.3" y="241.4">5</text>
<text x="239.3" y="245.1">8</text>
<text x="242" y="243.4">&quot;</text>
<text x="161.1" y="263.4">16</text>
<text x="162.1" y="259.8">1</text>
<text x="165.8" y="261.8">&quot;</text>
</g>
<g font-size="3.4" fill="#191924">
<text x="413.1" y="68.7" transform="rotate(-90 413.1 68.7)">M-12EK</text>
<text x="425.7" y="93.4" transform="rotate(-90 425.7 93.4)">T03</text>
<text x="413.1" y="176.6" transform="rotate(-90 413.1 176.6)">T03 RECESSED TROUGH 9&quot;x7 11/16&quot;x234&quot;</text>
<text x="419.4" y="176.6" transform="rotate(-90 419.4 176.6)">MARKET ST. WOODLANDS#2809</text>
</g>
<g font-size="2.8" fill="#191924">
<text x="425.5" y="87.7" transform="rotate(-90 425.5 87.7)">T03 FULL ASS</text>
<text x="425.2" y="125.8" transform="rotate(-90 425.2 125.8)">1</text>
<text x="425.2" y="121.7" transform="rotate(-90 425.2 121.7)">/1</text>
<text x="425.2" y="151.2" transform="rotate(-90 425.2 151.2)">2026-05-24</text>
<text x="425.2" y="176.6" transform="rotate(-90 425.2 176.6)">RM</text>
</g>
<g font-size="2.1" fill="#ff0">
<text x="408.2" y="8.9">Sheet:</text>
<text x="409.5" y="68.7" transform="rotate(-90 409.5 68.7)">Finish 1:</text>
<text x="415.8" y="68.7" transform="rotate(-90 415.8 68.7)">Finish 2:</text>
<text x="422.2" y="87.7" transform="rotate(-90 422.2 87.7)">File name:</text>
<text x="422.2" y="100.4" transform="rotate(-90 422.2 100.4)">REV.:</text>
<text x="422.2" y="113.1" transform="rotate(-90 422.2 113.1)">Scale:</text>
<text x="422.2" y="125.8" transform="rotate(-90 422.2 125.8)">Sheet:</text>
<text x="422.2" y="151.2" transform="rotate(-90 422.2 151.2)">Date:</text>
<text x="409.5" y="176.6" transform="rotate(-90 409.5 176.6)">Fixture:</text>
<text x="415.8" y="176.6" transform="rotate(-90 415.8 176.6)">Project:</text>
<text x="422.2" y="176.6" transform="rotate(-90 422.2 176.6)">Drawn:</text>
</g>
<g font-size="1.7" fill="#191924">
<text x="420.2" y="196.6" transform="rotate(-90 420.2 196.6)">± .005 ±1/2°</text>
<text x="410.7" y="201.1" transform="rotate(-90 410.7 201.1)">UNLESS OTHERWISE SPECIFIED:</text>
<text x="416.4" y="201.1" transform="rotate(-90 416.4 201.1)">TOLERANCES:</text>
<text x="418.3" y="201.1" transform="rotate(-90 418.3 201.1)">Fraction Decimal Angle</text>
<text x="420.2" y="201.1" transform="rotate(-90 420.2 201.1)">±1/32</text>
<text x="424" y="201.1" transform="rotate(-90 424 201.1)">DIMENSIONS ARE IN INCHES</text>
<text x="425.9" y="201.1" transform="rotate(-90 425.9 201.1)">DO NOT SCALE DRAWING</text>
</g>
</svg>
